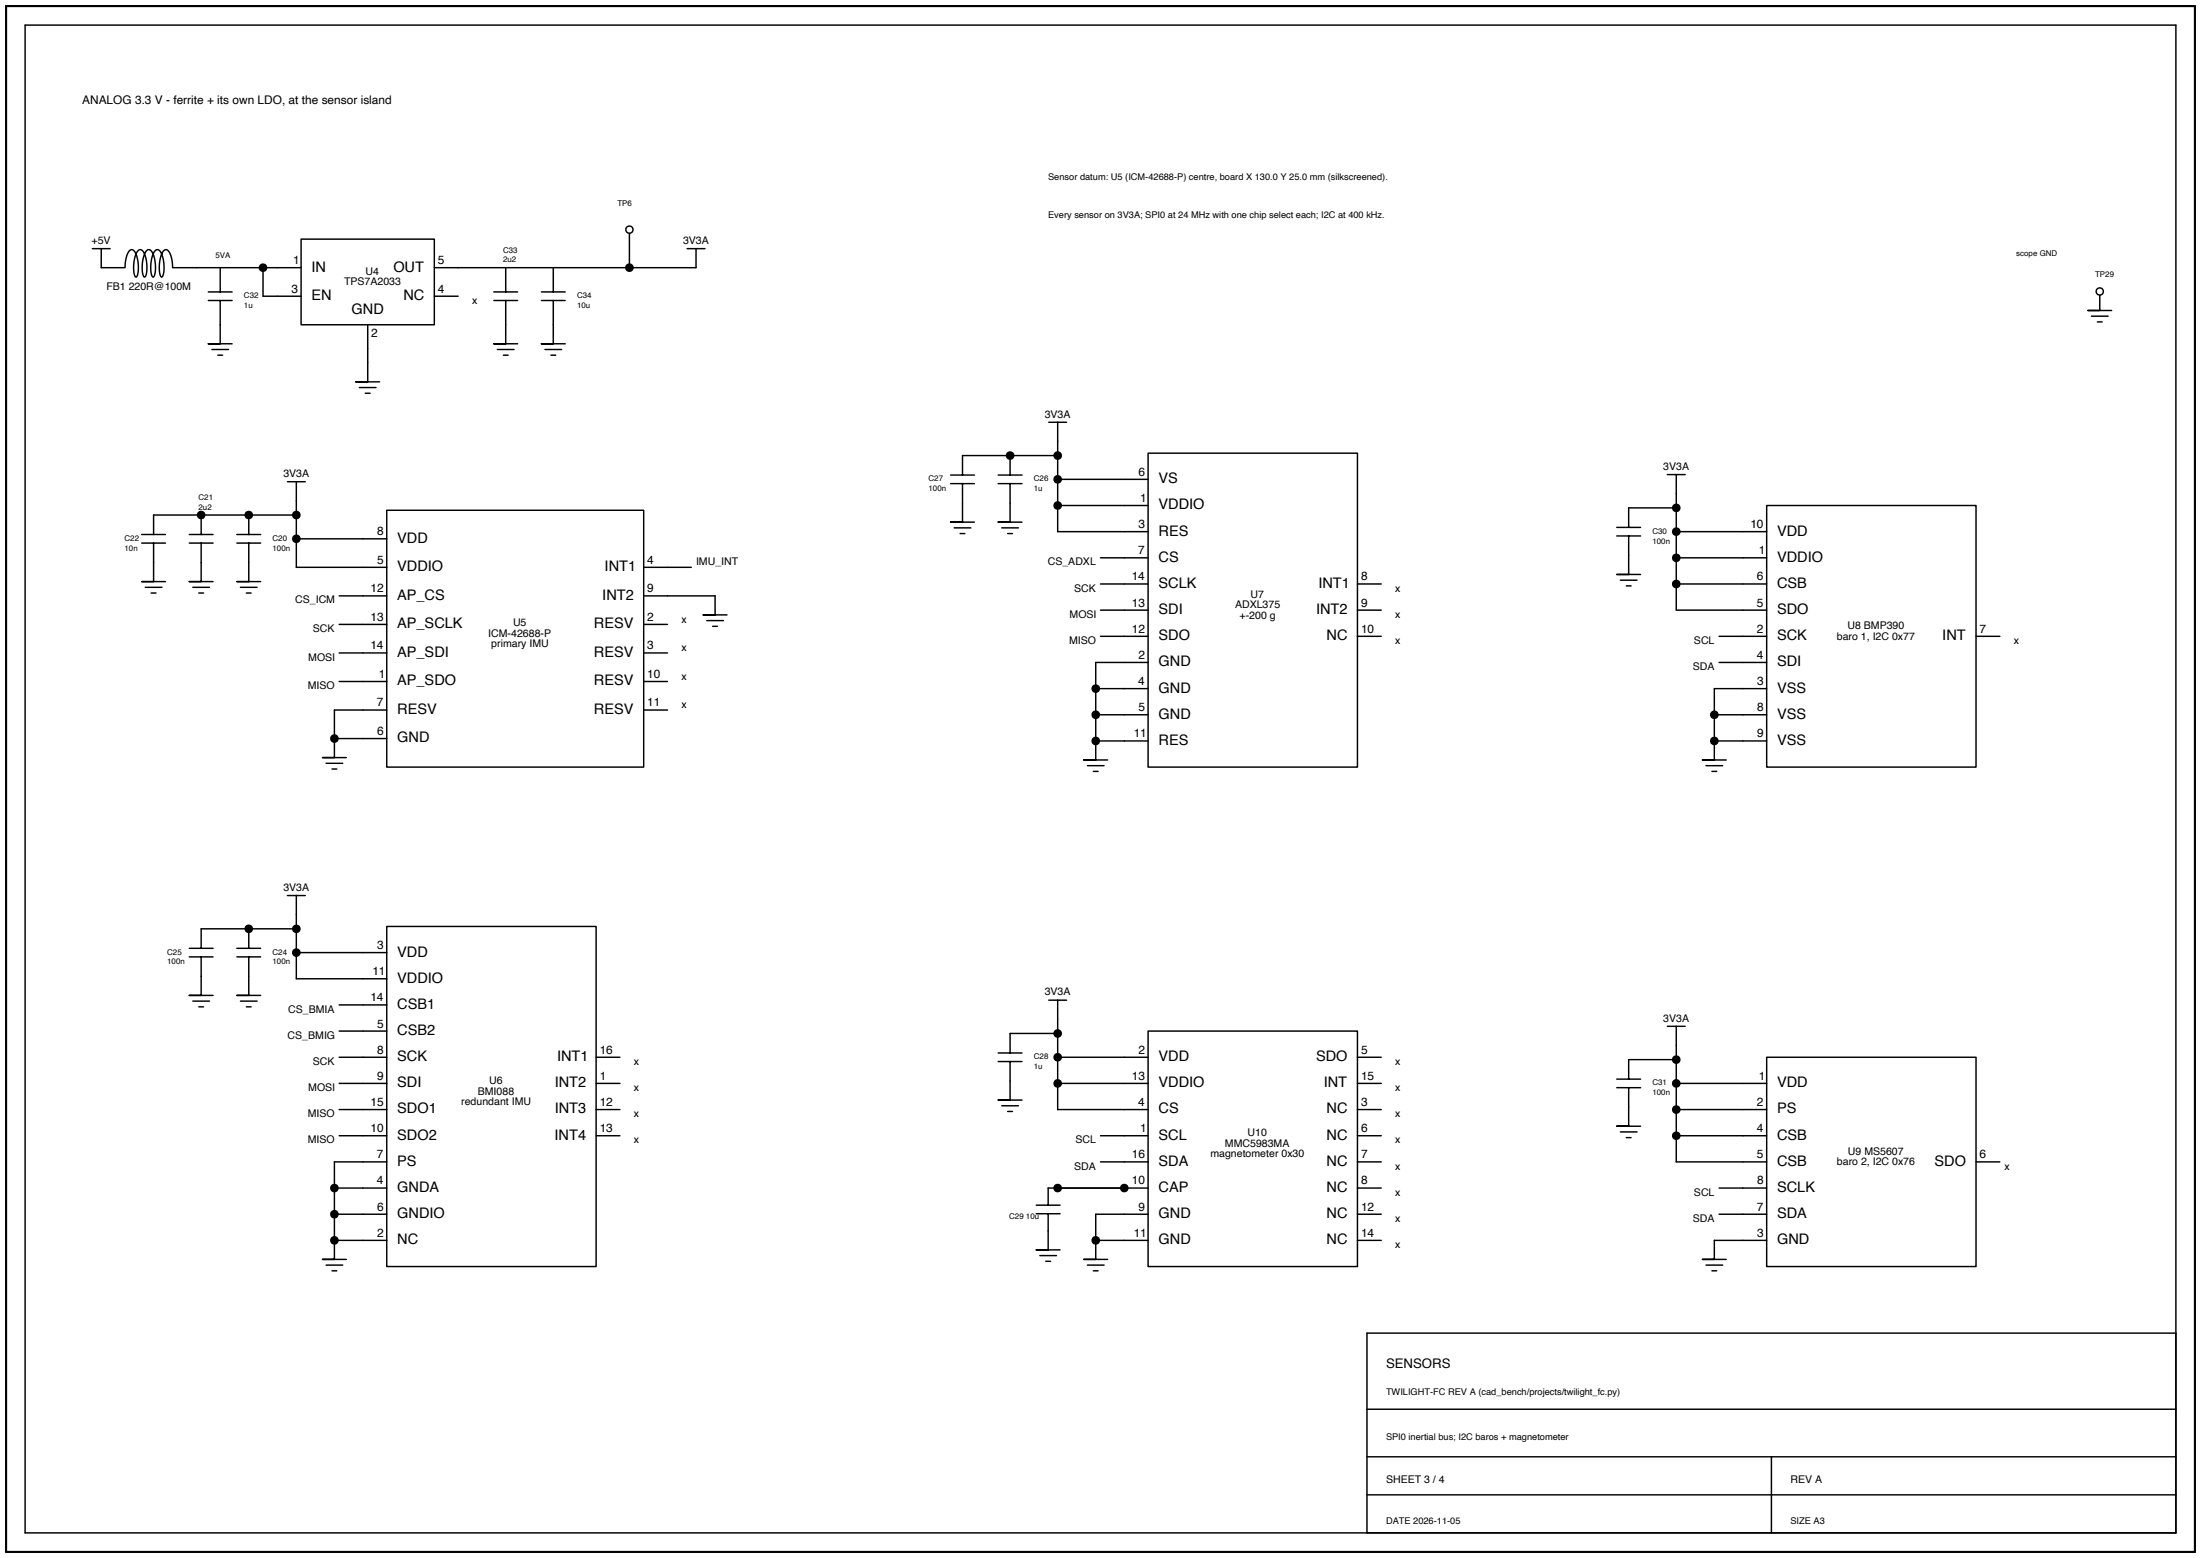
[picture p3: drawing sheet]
<svg xmlns="http://www.w3.org/2000/svg" width="587mm" height="416mm" viewBox="0 0 587 416" stroke-linecap="round" stroke-linejoin="round" font-family="sans-serif">
<path d="M1.6 1.6h584.2v412.8h-584.2z" fill="none" stroke="#000" stroke-width=".56"/>
<g fill="none" stroke="#000" stroke-width=".39">
<path d="M6.7 6.7h574v402.6h-574zM24.6 66.4h4.8M27 66.4v5.1h6.4a5.8 5.8 0 0 1 1.5-4.8 1.66 1.66 0 0 1 1.6 1.7l.4 2.5a3.2 3.2 0 0 1-.6 3.1 7.2 7.2 0 0 1-.1-5.9 1.3 1.3 0 0 1 1.6-1.3 7.8 7.8 0 0 1 1.3 6.3l-.5 .9a5.4 5.4 0 0 1-.5-4.4 3.7 3.7 0 0 1 1.5-2.9 2.02 2.02 0 0 1 1.5 1.9l.4 2.1a4 4 0 0 1-.6 3.3 5 5 0 0 1-.5-4.3 4 4 0 0 1 1.4-3 1.84 1.84 0 0 1 1.6 1.8l.4 2.6a4 4 0 0 1-.6 2.9 3.2 3.2 0 0 1-.7-3.1 5.5 5.5 0 0 1 1.6-4.2 1.68 1.68 0 0 1 1.5 1.7l.5 3.1h34.3M55.6 78h6.3M58.8 71.5v6.5M70.2 71.5v7.6h10.2M80.4 63.9h35.5v22.8h-35.5zM115.9 79.1h6.4M131.8 78h6.3M135 71.5v6.5M144.5 78h6.3M147.7 71.5v6.5"/>
<path d="M168 61.3v10.2M183.4 66.4h4.8M185.8 66.4v5.1h-69.9M560.4 77.8v5.1h-3.2h6.4M55.6 80.2h6.3M56.6 93.3h4.4M58.1 94.8h1.3M58.8 80.2v11.6h-3.2h6.3M98.1 86.7v15.3h-3.1h6.3M131.8 80.2h6.3M132.8 93.3h4.4M134.3 94.8h1.3"/>
<path d="M135 80.2v11.6h-3.2h6.3M144.5 80.2h6.3M145.5 93.3h4.4M147 94.8h1.3M147.7 80.2v11.6h-3.2h6.3M558.2 84.4h4.4M559.8 86h1.3M95.9 103.5h4.5M97.5 105h1.3M279.9 112.7h4.8M282.3 112.7v29.3h24.1M53.7 137.5v5.2"/>
<path d="M66.4 137.5v5.2M76.7 128.6h4.8M79.1 128.6v22.9h24.1M79.1 137.5h-38.1v5.2M103.2 136.2h68.6v68.6h-68.6zM253.7 126.8h6.4M253.7 129.1h6.4M256.9 129.1v10.3h-3.2h6.4M266.4 126.8h6.4M266.4 129.1h6.4M269.6 129.1v10.3h-3.2h6.4M269.6 121.6v5.2"/>
<path d="M282.3 135h24.1M282.3 128h24.1M282.3 121.6h-25.4v5.2M306.4 121h55.9v83.8h-55.9zM445 126.7h4.8M447.4 126.7v36.2h24.1M447.4 135.6h-12.7v5.2M471.5 135h55.9v69.8h-55.9zM37.8 142.7h6.4M37.8 145h6.4M38.8 156.8h4.4M40.4 158.3h1.2"/>
<path d="M41 145v10.3h-3.2h6.4M50.5 142.7h6.4M50.5 145h6.4M51.5 156.8h4.4M53.1 158.3h1.2M53.7 145v10.3h-3.2h6.4M63.2 142.7h6.4M63.2 145h6.4M64.2 156.8h4.4M65.8 158.3h1.2M66.4 145v10.3h-3.2h6.4M79.1 143.9h24.1"/>
<path d="M90.5 159.1h12.7M171.8 159.1h19.1v5.1h-3.2h6.3M171.8 151.5h12.7M254.7 140.9h4.4M256.3 142.5h1.2M267.4 140.9h4.4M269 142.5h1.2M293.7 155.9h12.7M293.7 148.9h12.7M362.3 155.9h6.4M431.5 140.8h6.4M431.5 143.1h6.4"/>
<path d="M432.5 154.9h4.4M434.1 156.4h1.2M434.7 143.1v10.3h-3.2h6.4M447.4 155.9h24.1M447.4 148.9h24.1M447.4 142h24.1M90.5 174.3h12.7M90.5 166.7h12.7M171.8 174.3h6.4M171.8 166.7h6.4M188.6 165.7h4.5M190.2 167.2h1.3"/>
<path d="M293.7 169.9h12.7M293.7 162.9h12.7M306.4 176.9h-13.9v20.9M362.3 169.9h6.4M362.3 162.9h6.4M458.8 176.9h12.7M458.8 169.9h12.7M527.4 169.9h6.4M89.3 197.2v5.1h-3.2h6.3M89.3 197.2h13.9M90.5 182h12.7M103.2 189.6h-13.9v7.6"/>
<path d="M171.8 189.6h6.4M171.8 182h6.4M292.5 197.8v5.1h-3.2h6.3M292.5 197.8h13.9M292.5 190.9h13.9M292.5 183.9h13.9M457.6 197.8v5.1h-3.2h6.3M457.6 197.8h13.9M457.6 190.9h13.9M471.5 183.9h-13.9v13.9M87 203.8h4.5M88.6 205.3h1.3"/>
<path d="M290.2 204.4h4.5M291.8 206h1.3M455.3 204.4h4.5M456.9 206h1.3M76.7 239.1h4.8M79.1 239.1v22.2h24.1M50.5 253.2h6.4M50.5 255.5h6.4M53.7 255.5v10.3h-3.2h6.4M63.2 253.2h6.4M63.2 255.5h6.4M66.4 255.5v10.3h-3.2h6.4"/>
<path d="M66.4 248v5.2M79.1 248h-25.4v5.2M79.1 254.4h24.1M103.2 247.4h55.9v90.8h-55.9zM51.5 267.3h4.4M53.1 268.8h1.2M64.2 267.3h4.4M65.8 268.8h1.2M90.5 275.3h12.7M90.5 268.3h12.7M279.9 267.1h4.8M282.3 267.1v29.2h24.1"/>
<path d="M282.3 275.9h-12.7v5.3M306.4 275.3h55.9v62.9h-55.9zM445 274h4.8M447.4 274v36.2h24.1M90.5 296.3h12.7M90.5 289.3h12.7M90.5 282.3h12.7M159.1 296.3h6.4M159.1 289.3h6.4M159.1 282.3h6.4M266.4 281.2h6.4M266.4 283.4h6.4"/>
<path d="M267.4 295.2h4.4M269 296.8h1.2M269.6 283.4v10.3h-3.2h6.4M282.3 289.3h24.1M282.3 282.3h24.1M362.3 296.3h6.4M362.3 289.3h6.4M362.3 282.3h6.4M431.5 288.1h6.4M431.5 290.4h6.4M434.7 290.4v10.3h-3.2h6.4M447.4 296.3h24.1"/>
<path d="M447.4 289.3h24.1M447.4 282.9h-12.7v5.2M471.5 282.3h55.9v55.9h-55.9zM89.3 317.2h13.9M90.5 303.2h12.7M103.2 310.2h-13.9v21M159.1 303.2h6.4M293.7 310.2h12.7M293.7 303.2h12.7M306.4 317.2h-26.6v4.6M362.3 317.2h6.4M362.3 310.2h6.4"/>
<path d="M362.3 303.2h6.4M432.5 302.2h4.4M434.1 303.8h1.2M447.4 303.2h24.1M458.8 317.2h12.7M527.4 310.2h6.4M87 337.8h4.5M88.6 339.3h1.3M89.3 331.2v5.1h-3.2h6.3M89.3 331.2h13.9M89.3 324.2h13.9M276.6 321.8h6.3"/>
<path d="M276.6 324.1h6.3M277.5 335.3h4.5M279.1 336.8h1.3M279.8 324.1v9.6h-3.2h6.3M290.2 337.8h4.5M291.8 339.3h1.3M292.5 331.2v5.1h-3.2h6.3M292.5 331.2h13.9M306.4 324.2h-13.9v7M362.3 331.2h6.4M362.3 324.2h6.4M455.3 337.8h4.5"/>
<path d="M456.9 339.3h1.3M458.8 324.2h12.7M471.5 331.2h-13.9v5.1h-3.2h6.3M580.7 356h-215.9v53.3M364.8 376.3h215.9M364.8 389h215.9M364.8 399.1h215.9M472.8 389v20.3"/>
</g>
<g fill="#fff" stroke="#000" stroke-width=".39">
<circle cx="168" cy="61.3" r=".96"/>
<circle cx="560.4" cy="77.8" r=".96"/>
</g>
<g fill="#000" stroke="#000" stroke-width=".39">
<circle cx="70.2" cy="71.5" r=".96"/>
<circle cx="168" cy="71.5" r=".96"/>
<circle cx="53.7" cy="137.5" r=".96"/>
<circle cx="66.4" cy="137.5" r=".96"/>
<circle cx="79.1" cy="137.5" r=".96"/>
<circle cx="269.6" cy="121.6" r=".96"/>
<circle cx="282.3" cy="128" r=".96"/>
<circle cx="282.3" cy="135" r=".96"/>
<circle cx="282.3" cy="121.6" r=".96"/>
<circle cx="447.4" cy="135.6" r=".96"/>
<circle cx="79.1" cy="143.9" r=".96"/>
<circle cx="447.4" cy="155.9" r=".96"/>
<circle cx="447.4" cy="148.9" r=".96"/>
<circle cx="447.4" cy="142" r=".96"/>
<circle cx="89.2" cy="197.2" r=".96"/>
<circle cx="292.4" cy="190.8" r=".96"/>
<circle cx="292.4" cy="183.9" r=".96"/>
<circle cx="292.4" cy="197.8" r=".96"/>
<circle cx="457.5" cy="190.8" r=".96"/>
<circle cx="457.5" cy="197.8" r=".96"/>
<circle cx="66.4" cy="248" r=".96"/>
<circle cx="79.1" cy="254.3" r=".96"/>
<circle cx="79.1" cy="248" r=".96"/>
<circle cx="282.3" cy="275.9" r=".96"/>
<circle cx="282.3" cy="289.3" r=".96"/>
<circle cx="282.3" cy="282.3" r=".96"/>
<circle cx="447.4" cy="289.3" r=".96"/>
<circle cx="447.4" cy="282.9" r=".96"/>
<circle cx="447.4" cy="296.3" r=".96"/>
<circle cx="89.2" cy="317.2" r=".96"/>
<circle cx="282.3" cy="317.2" r=".96"/>
<circle cx="300.1" cy="317.2" r=".96"/>
<circle cx="447.4" cy="303.2" r=".96"/>
<circle cx="89.2" cy="324.2" r=".96"/>
<circle cx="89.2" cy="331.2" r=".96"/>
<circle cx="292.4" cy="331.2" r=".96"/>
</g>
<g font-size="3.9">
<text x="83.2" y="72.5">IN</text>
<text x="105" y="72.5">OUT</text>
<text x="83.2" y="80.1">EN</text>
<text x="93.8" y="83.9">GND</text>
<text x="107.7" y="80.1">NC</text>
<text x="309.2" y="129">VS</text>
<text x="309.2" y="136">VDDIO</text>
<text x="309.2" y="143">RES</text>
<text x="474.3" y="143">VDD</text>
<text x="106" y="144.9">VDD</text>
<text x="309.2" y="150">CS</text>
<text x="474.3" y="150">VDDIO</text>
<text x="106" y="152.5">VDDIO</text>
<text x="161.4" y="152.5">INT1</text>
<text x="106" y="160.2">AP_CS</text>
<text x="160.8" y="160.2">INT2</text>
<text x="309.2" y="157">SCLK</text>
<text x="351.9" y="157">INT1</text>
<text x="474.3" y="157">CSB</text>
<text x="106" y="167.8">AP_SCLK</text>
<text x="158.5" y="167.8">RESV</text>
<text x="309.2" y="164">SDI</text>
<text x="351.3" y="164">INT2</text>
<text x="474.3" y="164">SDO</text>
<text x="309.2" y="170.9">SDO</text>
<text x="354.1" y="170.9">NC</text>
<text x="474.3" y="170.9">SCK</text>
<text x="518.4" y="170.9">INT</text>
<text x="106" y="175.4">AP_SDI</text>
<text x="158.5" y="175.4">RESV</text>
<text x="309.2" y="177.9">GND</text>
<text x="474.3" y="177.9">SDI</text>
<text x="106" y="183">AP_SDO</text>
<text x="158.5" y="183">RESV</text>
<text x="309.2" y="184.9">GND</text>
<text x="474.3" y="184.9">VSS</text>
<text x="106" y="190.6">RESV</text>
<text x="158.5" y="190.6">RESV</text>
<text x="309.2" y="191.9">GND</text>
<text x="474.3" y="191.9">VSS</text>
<text x="106" y="198.3">GND</text>
<text x="309.2" y="198.9">RES</text>
<text x="474.3" y="198.9">VSS</text>
<text x="106" y="255.4">VDD</text>
<text x="106" y="262.4">VDDIO</text>
<text x="106" y="269.4">CSB1</text>
<text x="106" y="276.4">CSB2</text>
<text x="106" y="283.3">SCK</text>
<text x="148.7" y="283.3">INT1</text>
<text x="309.2" y="283.3">VDD</text>
<text x="351.3" y="283.3">SDO</text>
<text x="106" y="290.3">SDI</text>
<text x="148.1" y="290.3">INT2</text>
<text x="309.2" y="290.3">VDDIO</text>
<text x="353.3" y="290.3">INT</text>
<text x="474.3" y="290.3">VDD</text>
<text x="106" y="297.3">SDO1</text>
<text x="148.1" y="297.3">INT3</text>
<text x="309.2" y="297.3">CS</text>
<text x="354.1" y="297.3">NC</text>
<text x="474.3" y="297.3">PS</text>
<text x="106" y="304.3">SDO2</text>
<text x="148" y="304.3">INT4</text>
<text x="309.2" y="304.3">SCL</text>
<text x="354.1" y="304.3">NC</text>
<text x="474.3" y="304.3">CSB</text>
<text x="106" y="311.3">PS</text>
<text x="309.2" y="311.3">SDA</text>
<text x="354.1" y="311.3">NC</text>
<text x="474.3" y="311.3">CSB</text>
<text x="516.4" y="311.3">SDO</text>
<text x="106" y="318.3">GNDA</text>
<text x="309.2" y="318.3">CAP</text>
<text x="354.1" y="318.3">NC</text>
<text x="474.3" y="318.3">SCLK</text>
<text x="106" y="325.3">GNDIO</text>
<text x="309.2" y="325.3">GND</text>
<text x="354.1" y="325.3">NC</text>
<text x="474.3" y="325.3">SDA</text>
<text x="106" y="332.2">NC</text>
<text x="309.2" y="332.2">GND</text>
<text x="354.1" y="332.2">NC</text>
<text x="474.3" y="332.2">GND</text>
</g>
<text font-size="3.5" x="369.9" y="365.2">SENSORS</text>
<g font-size="3.2">
<text x="21.9" y="27.9">ANALOG 3.3 V - ferrite + its own LDO, at the sensor island</text>
<text x="78.3" y="70.5">1</text>
<text x="116.9" y="70.5">5</text>
<text x="77.8" y="78.1">3</text>
<text x="116.9" y="78.1">4</text>
<text x="99.1" y="90.1">2</text>
<text x="303.8" y="127">6</text>
<text x="304.3" y="134">1</text>
<text x="100.6" y="142.9">8</text>
<text x="303.8" y="141">3</text>
<text x="467.2" y="141">10</text>
<text x="303.8" y="148">7</text>
<text x="469.4" y="148">1</text>
<text x="100.6" y="150.5">5</text>
<text x="172.8" y="150.5">4</text>
<text x="302" y="155">14</text>
<text x="363.3" y="155">8</text>
<text x="468.9" y="155">6</text>
<text x="98.9" y="158.2">12</text>
<text x="172.8" y="158.2">9</text>
<text x="302.1" y="162">13</text>
<text x="363.3" y="162">9</text>
<text x="468.9" y="162">5</text>
<text x="98.9" y="165.8">13</text>
<text x="172.8" y="165.8">2</text>
<text x="98.8" y="173.4">14</text>
<text x="172.8" y="173.4">3</text>
<text x="302.1" y="168.9">12</text>
<text x="363.3" y="168.9">10</text>
<text x="468.9" y="168.9">2</text>
<text x="528.4" y="168.9">7</text>
<text x="303.8" y="175.9">2</text>
<text x="468.9" y="175.9">4</text>
<text x="101.1" y="181">1</text>
<text x="172.8" y="181">10</text>
<text x="303.8" y="182.9">4</text>
<text x="468.9" y="182.9">3</text>
<text x="100.6" y="188.6">7</text>
<text x="172.8" y="188.6">11</text>
<text x="303.8" y="189.9">5</text>
<text x="468.9" y="189.9">8</text>
<text x="100.6" y="196.3">6</text>
<text x="302.6" y="196.9">11</text>
<text x="469" y="196.9">9</text>
<text x="100.6" y="253.4">3</text>
<text x="99.4" y="260.4">11</text>
<text x="98.8" y="267.4">14</text>
<text x="100.6" y="274.4">5</text>
<text x="100.6" y="281.3">8</text>
<text x="160.1" y="281.3">16</text>
<text x="303.8" y="281.3">2</text>
<text x="363.3" y="281.3">5</text>
<text x="100.7" y="288.3">9</text>
<text x="160.1" y="288.3">1</text>
<text x="302.1" y="288.3">13</text>
<text x="363.3" y="288.3">15</text>
<text x="469.4" y="288.3">1</text>
<text x="98.9" y="295.3">15</text>
<text x="160.1" y="295.3">12</text>
<text x="303.8" y="295.3">4</text>
<text x="363.3" y="295.3">3</text>
<text x="468.9" y="295.3">2</text>
<text x="98.9" y="302.3">10</text>
<text x="160.1" y="302.3">13</text>
<text x="304.3" y="302.3">1</text>
<text x="363.3" y="302.3">6</text>
<text x="468.9" y="302.3">4</text>
<text x="100.6" y="309.3">7</text>
<text x="302.1" y="309.3">16</text>
<text x="363.3" y="309.3">7</text>
<text x="468.9" y="309.3">5</text>
<text x="528.4" y="309.3">6</text>
<text x="100.6" y="316.3">4</text>
<text x="302.1" y="316.3">10</text>
<text x="363.3" y="316.3">8</text>
<text x="468.9" y="316.3">8</text>
<text x="100.6" y="323.3">6</text>
<text x="303.9" y="323.3">9</text>
<text x="363.3" y="323.3">12</text>
<text x="468.9" y="323.3">7</text>
<text x="100.6" y="330.2">2</text>
<text x="302.6" y="330.2">11</text>
<text x="363.3" y="330.2">14</text>
<text x="468.9" y="330.2">3</text>
</g>
<g font-size="2.8">
<text x="24.4" y="65.1">+5V</text>
<text x="182.3" y="65.1">3V3A</text>
<text x="28.4" y="77.4">FB1 220R@100M</text>
<text x="91.8" y="76.2">TPS7A2033</text>
<text x="97.5" y="73.4">U4</text>
<text x="126" y="81.1">x</text>
<text x="278.8" y="111.5">3V3A</text>
<text x="443.9" y="125.4">3V3A</text>
<text x="75.6" y="127.4">3V3A</text>
<text x="185.8" y="151">IMU_INT</text>
<text x="279.6" y="151">CS_ADXL</text>
<text x="78.8" y="161.1">CS_ICM</text>
<text x="286.7" y="158">SCK</text>
<text x="333.8" y="159.6">U7</text>
<text x="372.4" y="158">x</text>
<text x="136.9" y="167.2">U5</text>
<text x="181.9" y="166.2">x</text>
<text x="285.5" y="164.9">MOSI</text>
<text x="329.6" y="162.4">ADXL375</text>
<text x="330.8" y="165.2">+-200 g</text>
<text x="372.4" y="164.9">x</text>
<text x="493.1" y="168">U8 BMP390</text>
<text x="83.5" y="168.8">SCK</text>
<text x="130.3" y="170">ICM-42688-P</text>
<text x="131.1" y="172.8">primary IMU</text>
<text x="181.9" y="173.8">x</text>
<text x="285.4" y="171.9">MISO</text>
<text x="372.4" y="171.9">x</text>
<text x="452.1" y="171.9">SCL</text>
<text x="490.3" y="170.8">baro 1, I2C 0x77</text>
<text x="537.5" y="171.9">x</text>
<text x="82.3" y="176.4">MOSI</text>
<text x="451.8" y="178.9">SDA</text>
<text x="82.2" y="184">MISO</text>
<text x="181.9" y="181.5">x</text>
<text x="181.9" y="189.1">x</text>
<text x="75.6" y="237.8">3V3A</text>
<text x="278.8" y="265.8">3V3A</text>
<text x="76.9" y="270.4">CS_BMIA</text>
<text x="443.9" y="272.8">3V3A</text>
<text x="76.8" y="277.3">CS_BMIG</text>
<text x="83.5" y="284.3">SCK</text>
<text x="169.2" y="284.3">x</text>
<text x="372.4" y="284.3">x</text>
<text x="82.3" y="291.3">MOSI</text>
<text x="127.5" y="292.3">BMI088</text>
<text x="130.6" y="289.4">U6</text>
<text x="169.2" y="291.3">x</text>
<text x="372.4" y="291.3">x</text>
<text x="82.2" y="298.3">MISO</text>
<text x="123.1" y="295.1">redundant IMU</text>
<text x="169.2" y="298.3">x</text>
<text x="372.4" y="298.3">x</text>
<text x="82.2" y="305.3">MISO</text>
<text x="169.2" y="305.3">x</text>
<text x="287" y="305.3">SCL</text>
<text x="333" y="303.4">U10</text>
<text x="372.4" y="305.3">x</text>
<text x="323.1" y="309.1">magnetometer 0x30</text>
<text x="326.9" y="306.2">MMC5983MA</text>
<text x="490.3" y="311.1">baro 2, I2C 0x76</text>
<text x="493.2" y="308.3">U9 MS5607</text>
<text x="286.7" y="312.3">SDA</text>
<text x="372.4" y="312.3">x</text>
<text x="535" y="312.3">x</text>
<text x="372.4" y="319.3">x</text>
<text x="452.1" y="319.3">SCL</text>
<text x="372.4" y="326.2">x</text>
<text x="451.8" y="326.2">SDA</text>
<text x="372.4" y="333.2">x</text>
<text x="369.9" y="396.1">SHEET 3 / 4</text>
<text x="477.9" y="396.1">REV A</text>
</g>
<g font-size="2.5">
<text x="279.8" y="48">Sensor datum: U5 (ICM-42688-P) centre, board X 130.0 Y 25.0 mm (silkscreened).</text>
<text x="279.8" y="58.2">Every sensor on 3V3A; SPI0 at 24 MHz with one chip select each; I2C at 400 kHz.</text>
<text x="369.9" y="372.5">TWILIGHT-FC REV A (cad_bench/projects/twilight_fc.py)</text>
<text x="369.9" y="384.6">SPI0 inertial bus; I2C baros + magnetometer</text>
<text x="369.9" y="406.8">DATE 2026-11-05</text>
<text x="477.9" y="406.8">SIZE A3</text>
</g>
<g font-size="2.1">
<text x="164.8" y="54.9">TP6</text>
<text x="57.5" y="68.9">5VA</text>
<text x="134.3" y="67.4">C33</text>
<text x="134.3" y="70.1">2u2</text>
<text x="538.2" y="68.2">scope GND</text>
<text x="559.2" y="73.9">TP29</text>
<text x="65.1" y="79.6">C32</text>
<text x="65.1" y="82.3">1u</text>
<text x="154" y="79.6">C34</text>
<text x="154" y="82.3">10u</text>
<text x="247.8" y="128.5">C27</text>
<text x="247.8" y="131.2">100n</text>
<text x="275.9" y="128.5">C26</text>
<text x="275.9" y="131.2">1u</text>
<text x="53" y="133.5">C21</text>
<text x="53" y="136.1">2u2</text>
<text x="441" y="142.5">C30</text>
<text x="33.2" y="144.4">C22</text>
<text x="33.2" y="147">10n</text>
<text x="72.7" y="144.4">C20</text>
<text x="72.7" y="147">100n</text>
<text x="441" y="145.1">100n</text>
<text x="44.6" y="254.9">C25</text>
<text x="44.6" y="257.5">100n</text>
<text x="72.7" y="254.9">C24</text>
<text x="72.7" y="257.5">100n</text>
<text x="275.9" y="282.8">C28</text>
<text x="275.9" y="285.5">1u</text>
<text x="441" y="289.8">C31</text>
<text x="441" y="292.4">100n</text>
<text x="269.4" y="325.4">C29 10u</text>
</g>
</svg>
